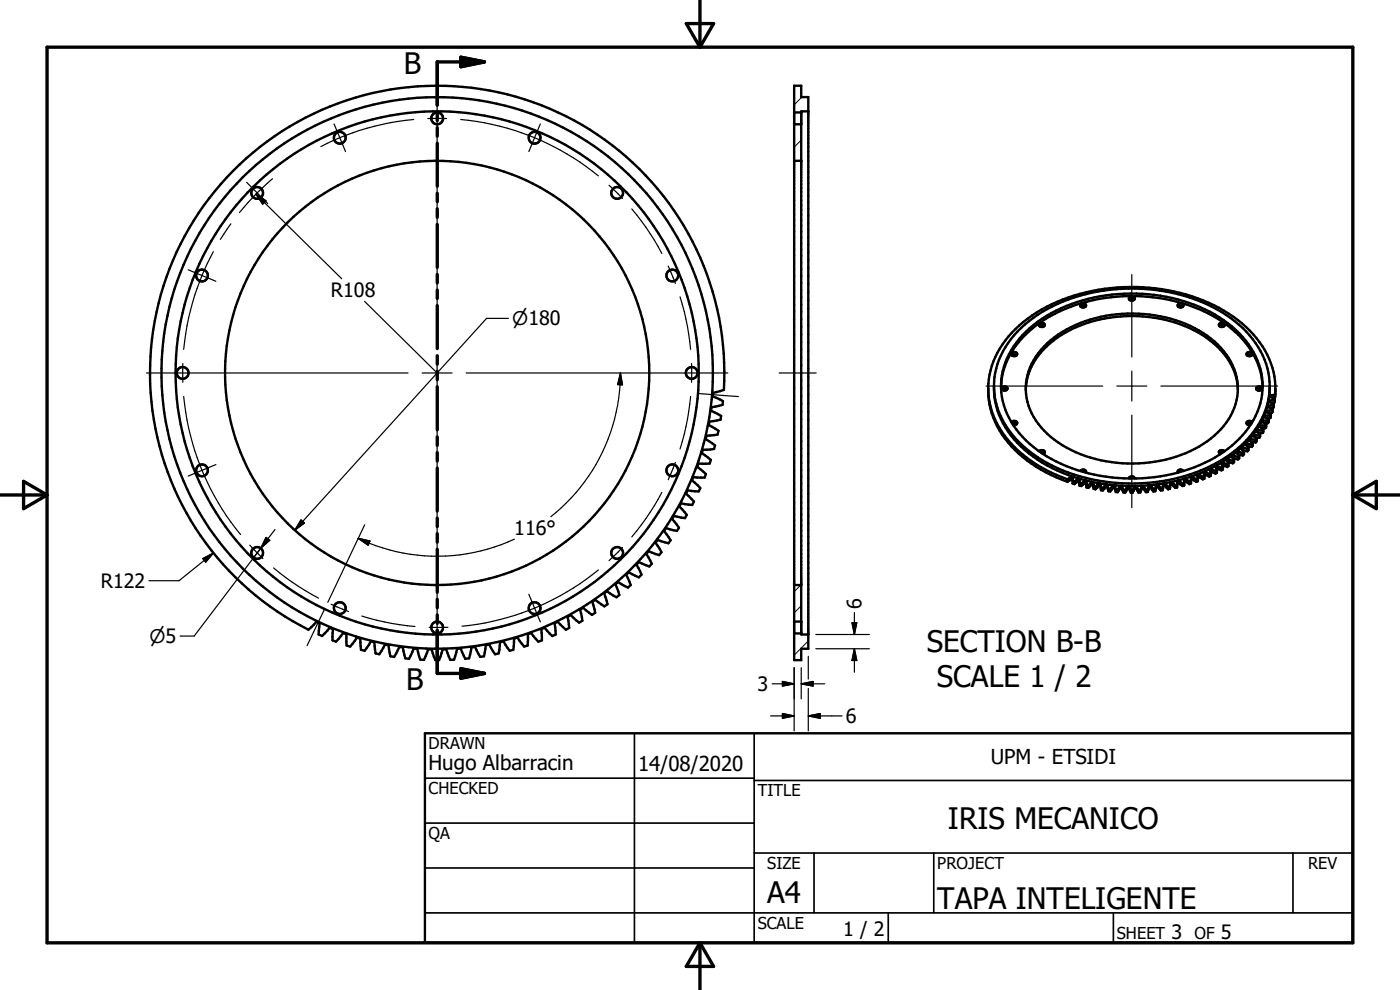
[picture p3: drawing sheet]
<svg xmlns="http://www.w3.org/2000/svg" width="297mm" height="210mm" viewBox="0 0 297 210" stroke-linecap="round" stroke-linejoin="round" font-family="sans-serif">
<path d="M168.9 26.4l-.4 .3M170 29.7l-1.5 1.5M170.1 20.6l-1.6 1.7M168.6 134.4l-.1 .1M169.9 124.1l-1.4 1.4M170 128.5l-1.5 1.5M171.5 136l-3 3" fill="none" stroke="#000" stroke-width=".21"/>
<g fill="none" stroke="#000" stroke-width=".51">
<path d="M168.5 18.2h1.5v2.4h1.5v117h-1.5v2.4h-1.5zM49.4 36.3a60.9 60.9 0 0 1 68.2-12.8 60.9 60.9 0 0 1 36 59.2l-2.3 .6-.1 .8 2.2 1-.1 .8-2.3 .5-.1 .8 2.1 1-.1 .8-2.4 .4-.1 .8 2 1.2-.1 .8-2.4 .2-.2 .8 2 1.3-.2 .8-2.4 .1-.2 .7 1.9 1.5-.2 .7h-2.4l-.3 .8 1.9 1.5-.3 .7-2.4-.1-.3 .7 1.8 1.6-.4 .7-2.3-.2-.4 .7 1.7 1.7-.4 .7-2.3-.3-.4 .6 1.6 1.8-.4 .7-2.3-.4-.4 .6 1.4 1.9-.4 .6-2.3-.6-.4 .7 1.4 1.9-.5 .6-2.3-.7-.4 .6 1.2 2-.5 .7-2.2-.9-.5 .6 1.2 2.1-.6 .6-2.1-1-.6 .6 1.1 2.1-.6 .6-2.1-1.1-.6 .5 1 2.2-.6 .5-2.1-1.1-.5 .5 .8 2.2-.6 .5-2-1.3-.6 .5 .7 2.3-.7 .4-1.9-1.3-.6 .4 .6 2.3-.7 .4-1.9-1.5-.6 .4 .4 2.4-.6 .4-1.8-1.6-.7 .4 .4 2.3-.8 .4-1.7-1.7-.6 .3 .2 2.4-.7 .3-1.7-1.7-.7 .3 .2 2.3-.8 .3-1.5-1.8-.7 .2-.1 2.4-.7 .3-1.4-1.9-.8 .2-.1 2.4-.8 .2-1.3-2-.7 .1-.3 2.4-.8 .2-1.2-2.1-.8 .2-.3 2.3-.8 .2-1.1-2.2-.8 .1-.5 2.4-.8 .1-1-2.2h-.7l-.7 2.3-.8 .1-.8-2.2h-.8l-.8 2.2h-.7l-.8-2.2h-.8l-.9 2.2-.7-.1-.7-2.3h-.7l-1 2.2-.8-.1-.5-2.4-.8-.1-1.1 2.2-.8-.2-.4-2.3-.7-.2-1.2 2.1-.8-.2-.3-2.4-.7-.1-1.3 2-.8-.2-.1-2.4-.8-.2-1.4 1.9-.8-.3v-2.4l-.7-.2-1.5 1.8-.8-.3 .1-2.3-.7-.3-1.6 1.7-.7-.3 .2-2.4-.7-.3-1.7 1.7a60.9 60.9 0 0 1-16-97.3zM168.5 26.4h1.5M168.5 23.9h1.5M168.5 34.1h1.5M171.5 23.6h-1.5v111h1.5M214.6 75.3l.5 .2 .6-.2M214.6 75.3a.6 .6 0 0 1 .4-.6 .6 .6 0 0 1 .8 .3l-.1 .3M214.7 75.4l.5-.2 .5 .2M216.9 71.1a30.9 30.9 0 0 1 20.3-8.7 34.6 34.6 0 0 1 23.3 6.2 16.7 16.7 0 0 1 7.3 14.2 17.6 17.6 0 0 1-8.2 13 36.3 36.3 0 0 1-29.9 4.3 25.5 25.5 0 0 1-15.2-10.6 14.7 14.7 0 0 1 1.7-17.6zM220.5 69.2l.5-.2 .5 .2M221.5 69.2a.58 .58 0 0 0-.4-.8 .58 .58 0 0 0-.7 .6l.2 .2"/>
<path d="M221.5 69.2l-.5 .2-.4-.2M222.2 72.8a27.8 27.8 0 0 1 21.7-6.1 23.9 23.9 0 0 1 15.7 7.8 12.1 12.1 0 0 1-1.2 17.2 25.6 25.6 0 0 1-18 6.6 26.1 26.1 0 0 1-18.9-6.9 12.2 12.2 0 0 1 0-17.9zM229.3 64.5a.61 .61 0 0 1 .7-.2 .61 .61 0 0 1 .4 .7 .64 .64 0 0 1-.7 .2 .64 .64 0 0 1-.5-.5zM229.3 65.1l.5-.2 .5 .2M239.6 63.6l.5-.2 .5 .2M239.6 63a.58 .58 0 0 1 .7-.1 .58 .58 0 0 1 .3 .7 .57 .57 0 0 1-.7 .2 .57 .57 0 0 1-.3-.8zM249.9 65.1l.6-.2 .5 .2M250 64.5a.57 .57 0 0 1 .7-.2 .57 .57 0 0 1 .3 .8 .57 .57 0 0 1-.8 .1 .57 .57 0 0 1-.2-.7zM258.7 69.2l.5-.2 .5 .2M258.7 69.2a.57 .57 0 0 1 .4-.8 .57 .57 0 0 1 .7 .6l-.1 .2M258.7 69.2l.5 .2 .5-.2M264.6 75.4l.5-.2 .5 .2"/>
<path d="M264.6 74.9a.59 .59 0 0 1 .7-.2 .59 .59 0 0 1 .3 .6 .63 .63 0 0 1-.7 .3 .63 .63 0 0 1-.4-.6zM209.7 82.4v.6M209.7 83.3a19.2 19.2 0 0 0 9.1 14.5l4.2 2.4 3.5 1.5M210.9 81.9a17.9 17.9 0 0 1 8.3-14.5 38.1 38.1 0 0 1 30.7-5 28.5 28.5 0 0 1 15.9 9.6 16.2 16.2 0 0 1 3.6 9.9M210.9 81.9a17.6 17.6 0 0 0 7.4 14.3 37 37 0 0 0 26.5 6.6 31.7 31.7 0 0 0 20.3-9.6 16.5 16.5 0 0 0 4.3-11.3M210.9 81.9v.5M210.9 82.8a18.5 18.5 0 0 0 8.3 13.5 37.7 37.7 0 0 0 28.2 5.6 30.8 30.8 0 0 0 17.7-9.3 16.6 16.6 0 0 0 4.2-9.8M212.4 82.1a17.2 17.2 0 0 1 7.5-13.2 35.9 35.9 0 0 1 27.2-5.5 28 28 0 0 1 17.7 10 15.4 15.4 0 0 1 3.1 8.7M212.6 82.2a.6 .6 0 0 1 .7-.2 .6 .6 0 0 1 .4 .6 .58 .58 0 0 1-.8 .3 .58 .58 0 0 1-.3-.7zM212.6 82.7l.5-.2 .5 .2M214.6 89.6a.65 .65 0 0 1 .7-.3 .65 .65 0 0 1 .5 .5l-.3 .3h-.6M214.8 89.9l.4-.1 .5 .2"/>
<path d="M217.6 82.7a14.1 14.1 0 0 1 6.7-11.1 29.5 29.5 0 0 1 31.6 0 14.3 14.3 0 0 1 6.7 11.1M220.5 95.7a.67 .67 0 0 1 .6-.2 .67 .67 0 0 1 .5 .5l-.3 .3M220.9 96l.6 .2M229.2 99.9a.6 .6 0 0 1 .7-.3 .6 .6 0 0 1 .4 .7M251 99.9a.6 .6 0 0 0-.7-.3 .6 .6 0 0 0-.4 .7M256.9 99.4l-.3 .2 .1 .4M256.9 99.4l1 .5M256.9 100l1 .5M256.9 100h-.2M256.9 99.4v.6M257.9 99.9v.6M258 99.4l.2 .4"/>
<path d="M258.1 98.8l-.3 .2 .2 .4M258.1 98.8l1 .4M258.1 99.3l1 .5M258.1 99.3l-.1 .1M258.1 98.8v.5M258.2 99.8l-.3 .1M258.2 99.8v.5l-.3 .2M259.1 99.2v.6M259.3 98.7l.1 .4M259.3 98.1l-.3 .2 .3 .4M259.3 98.1l1.1 .4M259.3 98.6l1.1 .5"/>
<path d="M259.3 98.6v.1M259.3 98.1v.5M259.4 96l-.7 .2M259.4 99.1l-.3 .1M259.4 99.1v.5l-.3 .2M259.8 95.7a.61 .61 0 0 0-.7-.2 .61 .61 0 0 0-.4 .6l.2 .2M260.4 98.5v.6M260.5 97.4l-.3 .2 .4 .7M260.5 97.4l1 .3M260.5 97.9l1 .4M260.5 97.9h-.1M260.5 97.4v.5"/>
<path d="M260.6 98.3l-.2 .2M260.6 98.3v.6l-.2 .2M261.5 96.6l-.2 .2 .5 .8M261.5 96.6l1.1 .3M261.5 96.6v.5l1.1 .4M261.5 97.7v.6M261.8 97.6l-.3 .1M261.8 97.6v.5l-.3 .2M262.5 95.8l-.2 .2 .6 .7M262.5 95.8l1.2 .3M262.5 95.8v.5M262.6 96.3l1.1 .3"/>
<path d="M262.6 96.9v.6M262.9 96.7l-.3 .2M262.9 96.7v.6l-.3 .2M263.5 94.9l-.2 .3 .3 .3M263.5 94.9l1.1 .3M263.5 94.9v.5M263.6 95.5l.3 .4M263.6 95.5l1 .2M263.7 96.1v.5M263.9 95.9l-.2 .2M263.9 95.9v.5l-.2 .2M264.4 94.1l-.2 .2 .3 .3"/>
<path d="M264.4 94.1l1.2 .2M264.4 94.1v.4M264.5 94.6l.4 .4M264.6 94.6l1 .2M264.6 95.2v.5M264.9 95l-.3 .2M264.9 95v.5l-.3 .2M265.2 93.1l-.2 .3 .8 .6M265.2 93.1l1.2 .2M265.2 93.1v.4M265.4 89.9l-.4-.1-.4 .2M265.4 93.7l1 .2"/>
<path d="M265.6 94.3v.5M265.6 89.6a.61 .61 0 0 0-.7-.3 .61 .61 0 0 0-.4 .6l.3 .2h.5M265.8 94l-.2 .3M265.8 94v.6l-.2 .2M266 92.2l-.2 .2 .4 .3M266 92.2l1.2 .1M266 92.2v.4M266.2 92.7l.4 .4M266.3 92.8l.9 .1M266.4 93.3v.6M266.6 82.2a.65 .65 0 0 1 .7-.2 .65 .65 0 0 1 .4 .6 .62 .62 0 0 1-.7 .3 .62 .62 0 0 1-.4-.7zM266.6 93.1l-.2 .2"/>
<path d="M266.6 93.1v.5l-.2 .3M266.6 82.7l.5-.2 .5 .2M266.7 91.2l-.2 .3 .8 .6M266.7 91.2l1.2 .1M266.7 91.2v.4M267 91.8l.9 .1M267.2 92.3v.6M267.3 90.2l-.2 .3 .9 .6M267.3 90.2l1.2 .1M267.3 90.2v.4M267.3 92.1l-.1 .2M267.3 92.1v.5l-.1 .3"/>
<path d="M267.6 90.8h.9M267.8 89.2l-.1 .3 .9 .5M267.8 89.2h1.2M267.8 89.2v.3M267.9 91.3v.6M268 91.1l-.1 .2M268 91.1l-.1 .8M268.3 88.2l-.1 .2 .9 .6M268.3 88.2v.3M268.5 90.3v.5M268.6 90l-.1 .3M268.6 90l-.1 .8"/>
<path d="M268.7 87.1l-.1 .3 1 .5M268.7 87.1v.3M269 86.1l-.1 .2 1.1 .5M269 86.1v.3M269 89.7l-.8 .1M269 89.2v.5M269.1 89l-.1 .2M269.1 89l-.1 .7M269.2 85v.3l1 .4M269.2 85v.3M269.4 81.9v.5M269.5 88.1l-1.2 .1"/>
<path d="M269.5 88.7h-.8M269.5 88.1v.6M269.6 87.9l-.1 .2M269.6 87.9l-.1 .8M269.9 87.1h-1.2M269.9 87.6h-.7M269.9 87.1v.5M269.9 84.4l.5 .1M270 86.8l-.1 .3M270 86.8l-.1 .8M270.2 85.9l-1.2 .2M270.2 86.5l-.7 .1"/>
<path d="M270.2 85.9v.6M270.2 85.7v.2M270.2 85.7v.8M270.4 84.8l-1.2 .2M270.4 85.3l-.6 .1M270.4 84.8v.5M270.4 84.5v.3M270.4 84.5v.8M270.5 84.2a18 18 0 0 0-7-15.6 37.5 37.5 0 0 0-26.5-7.6 34.9 34.9 0 0 0-21.6 8.8 17.2 17.2 0 0 0-.1 25.7 29.2 29.2 0 0 0 11.2 6.7M270.5 83.7l-1.1 .2-.1 .3 .6 .2M270.5 84.2l-.6 .2M270.5 83.7v.5"/>
<path d="M270.6 82.7l-.1 1M226.5 101.7v.5M227.3 101.1l-.8 .6M227.3 101.1l.4 .1-.2 .8M227.3 101.6l.3 .1M227.3 101.6l-.8 .6M227.3 101.1v.5M227.5 102l.4 .2M227.5 102v.6l.4 .1M227.9 102.2v.5M228.7 101.5l.4 .1-.1 1.4 .4 .1M228.7 101.5l-.8 .7"/>
<path d="M228.7 102.1l.3 .1M228.7 102.1l-.8 .6M228.7 101.5v.6M229 102.5l.4 .1M229.4 102.6v.5M230.1 101.9l-.7 .7M230.1 101.9l.4 .1v.4M230.1 102.5h.4M230.1 102.5l-.7 .6M230.1 101.9v.6M230.5 102.4v.5h.4M230.5 102.9v.5"/>
<path d="M230.5 102.4v1M230.5 103.4l.4 .1M230.9 102.9v.6M231.6 102.3l-.7 .6M231.6 102.3h.4v.9M231.6 102.8l.4 .1M231.6 102.8l-.7 .7M231.6 102.3v.5M232 102.5v1.2M232 103.2l.4 .1M232 103.7l.4 .1M232 103.2v.5"/>
<path d="M232.4 103.3v.5M233.1 102.6l-.7 .7M233.1 102.6h.4M233.1 103.1l.4 .1M233.1 103.1l-.7 .7M233.1 102.6v.5M233.5 102.6l.1 .9M233.5 103.2l.1 .8M233.5 102.6v.6M233.6 103.5h.4M233.6 104h.4M233.6 103.5v.5"/>
<path d="M234 103.5v.5M234.6 102.8l-.6 .7M234.6 102.8h.4M234.6 103.3l.4 .1M234.6 103.3l-.6 .7M234.6 102.8v.5M235 102.8l.2 .9M235 103.4l.2 .8M235 102.8v.6M235.2 103.7h.3M235.2 104.2h.3M235.2 103.7v.5"/>
<path d="M235.5 103.7v.5M236.1 103l-.6 .7M236.1 103h.4M236.1 103.5h.4M236.1 103.5l-.6 .7M236.1 103v.5M236.5 103l.2 .8M236.5 103.5l.2 .9M236.5 103v.5M236.7 103.8l.4 .1M236.7 104.4h.4M236.7 103.8v.6"/>
<path d="M237.1 103.9v.5M237.6 103.1h.4M237.6 103.1l-.5 .8M237.6 103.6h.4M237.6 103.6l-.5 .8M237.6 103.1v.5M238 103.1l.3 .8M238 103.6l.3 .8M238 103.1v.5M238.3 103.9h.4M238.3 104.4l.4 .1M238.3 103.9v.5"/>
<path d="M238.7 103.9v.6M239.1 103.2l-.4 .7M239.1 103.2h.4M239.1 103.7h.4M239.1 103.7l-.4 .8M239.1 103.2v.5M239.5 101.5a.66 .66 0 0 1 .6-.4 .66 .66 0 0 1 .6 .4M239.5 103.2v.5M239.5 103.2l.4 .8M239.5 103.7l.4 .8M239.9 104h.4M239.9 104.5h.4"/>
<path d="M239.9 104v.5M240.3 104v.5M240.7 103.2h.4M240.7 103.2l-.4 .8M240.7 103.7h.4M240.7 103.7l-.4 .8M240.7 103.2v.5M241.1 103.2l.4 .7M241.1 103.7l.4 .8M241.1 103.2v.5M241.5 103.9v.6M241.9 103.9h-.4"/>
<path d="M241.9 104.4l-.4 .1M241.9 103.9v.5M242.2 103.1h.4M242.2 103.1l-.3 .8M242.2 103.6l-.3 .8M242.2 103.1v.5M242.6 103.1l.5 .8M242.6 103.6l.5 .8M242.6 103.6h-.4M242.6 103.1v.5M243.1 103.9v.5M243.5 103.8l-.4 .1"/>
<path d="M243.5 104.4h-.4M243.5 103.8v.6M243.7 103l-.2 .8M243.7 103.5l-.2 .9M243.7 103v.5M244.1 103h-.4M244.1 103l.6 .7M244.1 103.5l.6 .7M244.1 103.5h-.4M244.1 103v.5M244.7 103.7v.5M245.1 103.7h-.4"/>
<path d="M245.1 104.2h-.4M245.1 103.7v.5M245.3 102.8l-.2 .9M245.3 103.4l-.2 .8M245.3 102.8v.6M245.6 102.8h-.3M245.6 102.8l.7 .7M245.6 103.3l.7 .7M245.6 103.3l-.3 .1M245.6 102.8v.5M246.3 103.5v.5M246.6 103.5h-.3"/>
<path d="M246.6 104h-.3M246.6 103.5v.5M246.8 102.6l-.2 .9M246.8 103.2l-.2 .8M246.8 102.6v.6M247.1 102.6h-.3M247.1 102.6l.7 .7M247.1 103.1l.7 .7M247.1 103.1l-.3 .1M247.1 102.6v.5M247.8 103.3v.5M248.2 103.2l-.4 .1"/>
<path d="M248.2 103.7l-.4 .1M248.2 103.2v.5M248.3 102.5l-.1 1.2M248.6 102.3h-.3l-.1 .9M248.6 102.3l.7 .6M248.6 102.8l-.3 .1M248.6 102.8l.7 .7M248.6 102.3v.5M249.3 102.9v.6M249.7 102.9h-.4M249.7 103.4l-.4 .1M249.7 102.9v.5"/>
<path d="M249.7 102.4v.5M250.1 101.9l-.4 .1v1.4M250.1 101.9l.8 .7M250.1 102.5l.8 .6M250.1 102.5h-.4M250.1 101.9v.6M250.9 102.6v.5M251.2 102.5l-.3 .1M251.5 101.5l-.3 .1v1.4l-.3 .1M251.5 101.5l.8 .7M251.5 102.1l.8 .6M251.5 102.1l-.3 .1"/>
<path d="M251.5 101.5v.6M252.3 102.2v.5M252.7 102l-.4 .2M252.7 102v.6l-.4 .1M252.9 101.1l-.3 .1 .1 .8M252.9 101.1l.9 .6M252.9 101.6l.9 .6M252.9 101.6l-.2 .1M252.9 101.1v.5M253.8 101.7v.5M254.1 101.6l-.3 .1M254.1 101.6v.5l-.3 .1"/>
<path d="M254.3 100.6l-.3 .1 .1 .9M254.3 100.6l.9 .5M254.3 101.1l.9 .6M254.3 101.1l-.2 .1M254.3 100.6v.5M255.2 101.1v.6M255.5 101l-.3 .1M255.5 101v.5l-.3 .2M255.6 100l-.3 .2 .2 .8M255.6 100l.9 .6M255.6 100.6l.9 .5M255.6 100.6h-.2"/>
<path d="M255.6 100v.6M256.5 100.6v.5M256.7 100l.2 .4M256.9 100.4l-.4 .2M256.9 100.4v.5l-.4 .2M168.5 134.4h1.5M168.5 131.9h1.5M168.5 124.1h1.5M90.1 155.6h196.9v44.4h-196.9z"/>
<circle cx="72.1" cy="29.2" r="1.25"/>
<circle cx="92.8" cy="25.1" r="1.25"/>
<circle cx="113.4" cy="29.2" r="1.25"/>
<circle cx="42.9" cy="58.4" r="1.25"/>
<circle cx="54.5" cy="40.9" r="1.26"/>
<circle cx="130.9" cy="40.9" r="1.25"/>
<circle cx="142.6" cy="58.4" r="1.25"/>
<circle cx="38.7" cy="79.1" r="1.25"/>
<circle cx="92.7" cy="79.1" r="45"/>
<circle cx="92.7" cy="79.1" r="55.5"/>
<circle cx="92.7" cy="79.1" r="58.5"/>
<circle cx="146.7" cy="79.1" r="1.24"/>
<circle cx="42.8" cy="99.8" r="1.25"/>
<circle cx="142.6" cy="99.8" r="1.25"/>
<circle cx="54.6" cy="117.3" r="1.25"/>
<circle cx="130.9" cy="117.3" r="1.24"/>
<circle cx="72.1" cy="129" r="1.24"/>
<circle cx="92.7" cy="133.1" r="1.26"/>
<circle cx="113.4" cy="129" r="1.25"/>
</g>
<circle cx="261.5" cy="97.1" r=".25" fill="#000"/>
<g fill="none" stroke="#000" stroke-width=".71">
<path d="M10 10h277v190h-277zM97.8 12.1l5 1-5 1zM102.8 13.1h-10v9.2M145.6 5h5.8l-2.9 5zM148.5 0v10M92.8 23.8v1.8M92.8 27.1v1.8M92.8 30.4v9.1M92.8 41v1.8M92.8 44.3v1.8M92.8 47.6v9.1M92.8 58.2v1.8"/>
<path d="M92.8 61.5v1.8M92.8 64.8v9.1M92.8 75.5v1.7M92.8 78.7v1.8M92.8 82v9.2M92.8 92.7v1.8M92.8 96v1.8M92.8 99.3v9.1M0 105h10M5 102.1l5 2.9-5 2.9zM92.8 109.9v1.8M92.8 113.2v1.8"/>
<path d="M92.8 116.5v9.1M287 105h10M287 105l5-2.9v5.8zM92.8 127.1v1.8M92.8 130.4v1.8M92.8 133.7v9.2h10M97.8 141.9l5 1-5 1zM148.5 200v10M148.5 200l2.9 5h-5.8z"/>
</g>
<g fill="none" stroke="#000" stroke-width=".36">
<path d="M134.6 155.6v44.4M160 155.6v44.4M90.1 165.1h69.9M90.1 174.6h69.9M160 165.6h127M90.1 184.1h69.9M90.1 193.7h196.9M160 181h127M172.7 181v12.7M188.4 193.7v6.3M198.1 181v12.7M236.2 193.7v6.3"/>
<path d="M274.3 181v12.7"/>
</g>
<path d="M97.8 12.1l5 1-5 1zM97.8 141.9l5 1-5 1z" fill="#000" stroke="#000" stroke-width=".71"/>
<g fill="none" stroke="#000" stroke-width=".25">
<path d="M92.7 17.4v55.6M52.3 38.7l2.3 2.2M57.8 37.9l-3.2 3M70.9 26.3l1.2 2.9M72.1 29.2l1.2 3M72.1 29.2l-4 1.9M87.8 25.3a54.7 54.7 0 0 0-15.7 3.9M90.8 25.1h3.9M97.7 25.3a54.7 54.7 0 0 1 15.7 3.9M113.4 29.2l-1.2 3M113.4 29.2a56.1 56.1 0 0 1 13.6 8.1M114.6 26.3l-1.2 2.9"/>
<path d="M129.2 39.3l2.9 2.8M39.9 57.2l2.9 1.2M42.8 58.4l3 1.3M42.8 58.4a55.7 55.7 0 0 0-3.8 15.7M45.3 53.4l-2.5 5M49 47.5l-2.2 3.3M54.3 41.2l18.2 17.9M54.3 41.2l2.1 1.4-.7 .7zM54.6 40.9l2.2 2.3M54.6 40.9l-3.8 4.2M134 44.3l3 3.9 1.8 2.7 1.6 2.9M141.8 56.4l1.5 3.7"/>
<path d="M240.1 58.2v17.5M31.1 79.1h55.5M38.8 77.1v4M77.3 63.9l15.4 15.2M89.6 79.1h6.3M92.7 75.9v6.4M98.9 79.1h55.5M107.9 67.5h-4.7l-40.7 45M131.6 79.1a38.9 38.9 0 0 1-14.7 30.5M131.6 79.1l.5 2.5h-1.1zM144.3 63l.9 3.1 .7 3.2 .6 4.8M146.7 77.1v4"/>
<path d="M165.3 79.1h7.9M240.1 78.7v6.4M39 84.1a53.9 53.9 0 0 0 12 29.3M45.8 98.6l-5.9 2.4M92.7 85.3v55.5M143.3 98.1l-1.5 3.7M146.5 84.1l-.6 4.8-.7 3.2-.9 3.2M148.1 83.5l8.5 .6M209.2 81.9h24.7M236.9 81.9h6.4M240.1 88.1v19.6M246.3 81.9h24.7"/>
<path d="M43 118.5l2.3-1.2-1.7 2zM45.3 117.3l-7.3 5.9h-6.4M53 115.7l2.8 2.8M55.3 116.3l-1.5 2M55.3 116.3l-14.1 18.6h-3M56.4 114l.8 .6-1.9 1.7zM58.3 112.3l-3 4M63.9 110.3l.7 .7-2.1 1.5zM76 114.2a38.9 38.9 0 0 0 33.1 .2M76 114.2l2.5 .6-.4 .9zM77.4 111.3l-7.9 16.5M132.1 116.1l-2.9 2.8"/>
<path d="M140.4 104.4l-1.6 2.9-1.8 2.7-3 3.9M58 120.5l4 3 5.6 3.4M68.9 129.2l-3.7 7.8M70.3 128.2l3.6 1.5M76.8 130.7l6.4 1.6 4.8 .6M91 133.1h4M112.2 126.1l1.2 2.9M113.4 129l1.2 2.9M113.4 129a55.2 55.2 0 0 1-15.4 3.8M127 120.9a55.9 55.9 0 0 1-13.6 8.1M171.5 139.2v4.8M173.1 137.6h11.3"/>
<path d="M173.1 134.6h11.3M180.8 132.1h1l-.5 2.5zM181.3 130v4.6M181.3 137.6v5M181.3 137.6l.5 2.5h-1zM163.5 151.9h5M163.8 145.1h4.7M166 144.6l2.5 .5-2.5 .4zM166 151.4l2.5 .5-2.5 .5zM168.5 141.6v13.4M170 145.1h5M170 145.1l2.5-.5v.9z"/>
<path d="M170 141.6v6.6M171.5 151.9h7.1M171.5 151.9l2.5-.5v1zM171.5 146.1v8.9"/>
</g>
<path d="M54.3 41.2l2.1 1.4-.7 .7zM131.6 79.1l.5 2.5h-1.1zM43 118.5l2.3-1.2-1.7 2zM56.4 114l.8 .6-1.9 1.7zM63.9 110.3l.7 .7-2.1 1.5zM76 114.2l2.5 .6-.4 .9zM180.8 132.1h1l-.5 2.5zM166 144.6l2.5 .5-2.5 .4zM166 151.4l2.5 .5-2.5 .5zM170 145.1l2.5-.5v.9zM171.5 151.9l2.5-.5v1zM181.3 137.6l.5 2.5h-1z" fill="#000" stroke="#000" stroke-width=".25"/>
<g font-size="6.3">
<text x="85.7" y="15.6">B</text>
<text x="196.6" y="138.2">SECTION B-B</text>
<text x="86.1" y="146.5">B</text>
<text x="198.8" y="145.7">SCALE 1 / 2</text>
<text x="201.1" y="175.9">IRIS MECANICO</text>
<text x="162.7" y="191.5">A4</text>
<text x="198.8" y="192.8">TAPA INTELIGENTE</text>
</g>
<g font-size="4.4">
<text x="90.9" y="163.4">Hugo Albarracin</text>
<text x="135.4" y="163.6">14/08/2020</text>
<text x="210.2" y="162.1">UPM - ETSIDI</text>
</g>
<g font-size="4.2">
<text x="70.2" y="63.1">R108</text>
<text x="109.1" y="113.5">116°</text>
<text x="21.4" y="124.8">R122</text>
<text x="182.8" y="129.2" transform="rotate(-90 182.8 129.2)">6</text>
<text x="160.7" y="146.6">3</text>
<text x="179.5" y="153.4">6</text>
<text x="178.9" y="198.5">1 / 2</text>
<text x="248.5" y="199.2">3</text>
<text x="259" y="199.2">5</text>
</g>
<g font-size="4">
<text x="108.7" y="69">n180</text>
<text x="31.7" y="136.4">n5</text>
</g>
<g font-size="3.5">
<text x="90.9" y="158.9">DRAWN</text>
<text x="90.9" y="168.4">CHECKED</text>
<text x="160.7" y="168.8">TITLE</text>
<text x="90.9" y="178">QA</text>
<text x="162.7" y="184.3">SIZE</text>
<text x="198.8" y="184.3">PROJECT</text>
<text x="277.5" y="184.3">REV</text>
<text x="160.7" y="197">SCALE</text>
<text x="236.9" y="199.2">SHEET</text>
<text x="253.4" y="199.2">OF</text>
</g>
</svg>
